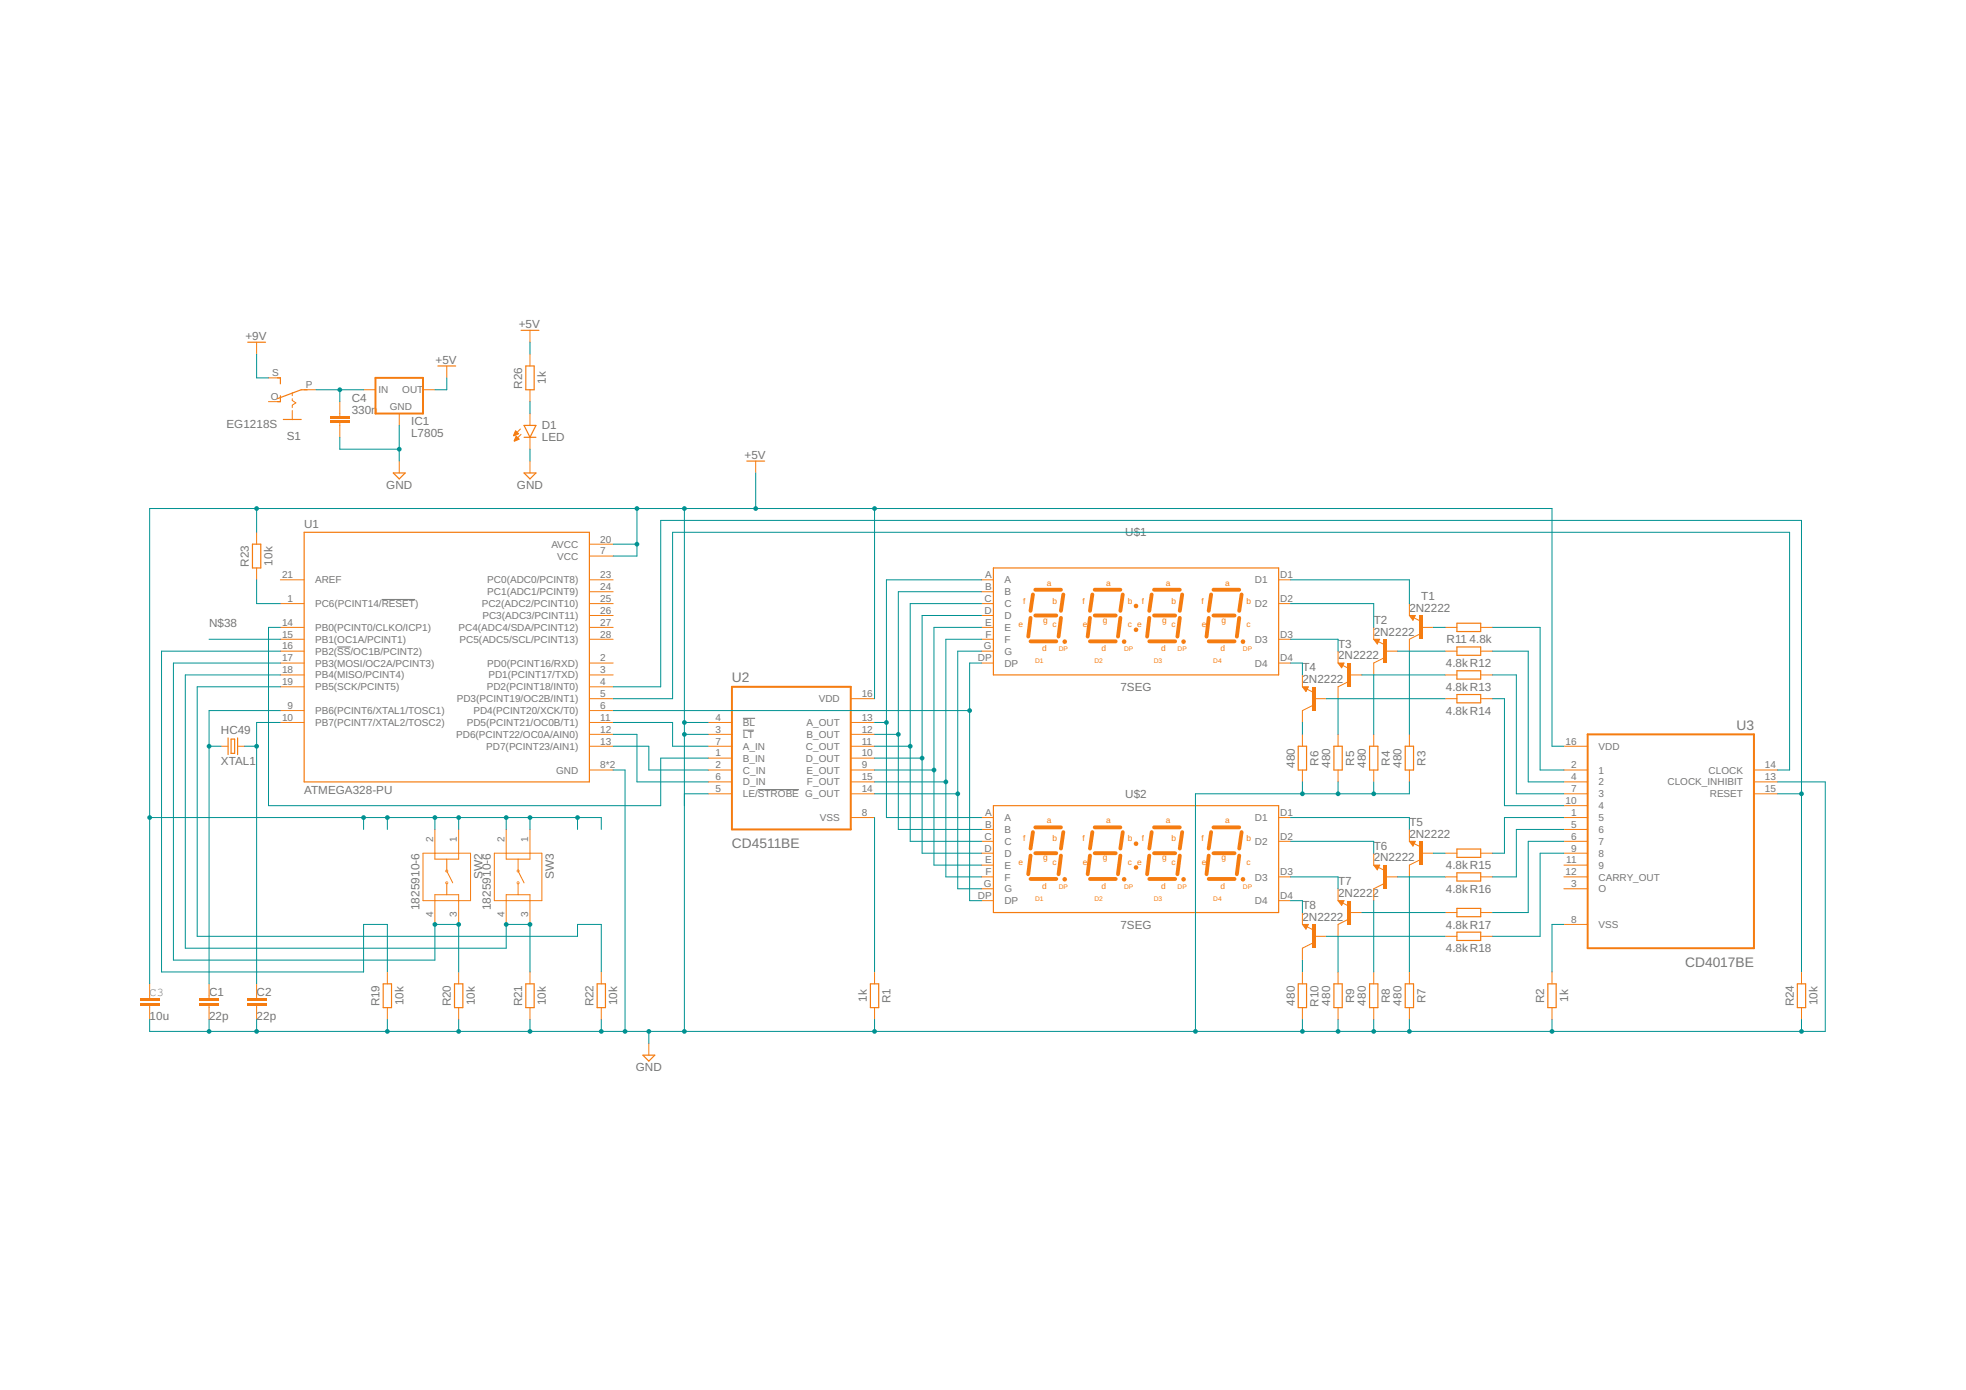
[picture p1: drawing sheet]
<svg xmlns="http://www.w3.org/2000/svg" width="420mm" height="297mm" viewBox="0 0 420 297" stroke-linecap="round" stroke-linejoin="round" font-family="sans-serif">
<path d="M72.1 138.3h2.8M81.6 128.1h7.1M158.8 153.5h2.6M158.8 156h2.3M162 168.7h8.8" fill="none" stroke="#757575" stroke-width=".21"/>
<path d="M159.6 98.5h3.8M65 113.7h61v53.4h-61zM212.3 121.4h61v22.8h-61zM137.4 225.5h2.5l-1.2 1.3z" fill="none" stroke="#f57c10" stroke-width=".25"/>
<g fill="none" stroke="#f57c10" stroke-width=".21">
<path d="M161.5 98.5v2.6M126 118.8h5M126 116.3h5M59.9 123.9h5.1M59.9 139.1h5.1M59.9 136.6h5.1M59.9 134.1h5.1M59.9 129h5.1M126 123.9h5M126 136.6h5M126 134.1h5M126 131.5h5"/>
<path d="M126 129h5M126 126.4h5M59.9 146.8h5.1M59.9 154.4h5.1M59.9 151.8h5.1M59.9 144.2h5.1M59.9 141.7h5.1M126 146.8h5M126 154.4h5M126 151.8h5M126 144.2h5M126 141.7h5"/>
<path d="M126 159.5h5M126 156.9h5M126 149.3h5M151.3 154.4h5.1M151.3 159.5h5.1M151.3 156.9h5.1M181.8 154.4h5.1M181.8 159.5h5.1M181.8 156.9h5.1M181.8 149.3h5.1M126 164.5h5M151.3 164.5h5.1"/>
<path d="M151.3 162h5.1M151.3 167.1h5.1M151.3 169.6h5.1M181.8 164.5h5.1M181.8 162h5.1M181.8 167.1h5.1M181.8 169.6h5.1M181.8 174.7h5.1M138.7 222.9v2.6"/>
</g>
<path d="M156.4 146.8h25.4v30.4h-25.4z" fill="none" stroke="#f57c10" stroke-width=".42"/>
<g fill="none" stroke="#f57c10" stroke-width=".83">
<path d="M220.2 137.1h5.5M220.2 132l-.4 4M220.7 127l-.5 3.5M221.3 126h5.4M221.3 131.5h4.4M226.7 132l-.5 4M227.2 127l-.5 3.5M232.9 137.1h5.5M232.9 132l-.4 4M233.4 127l-.5 3.5M234 126h5.4M234 131.5h4.4"/>
<path d="M239.4 132l-.5 4M239.9 127l-.5 3.5M245.6 137.1h5.5M245.6 132l-.4 4M246.1 127l-.5 3.5M246.6 126h5.5M246.6 131.5h4.5M252.1 132l-.5 4M252.6 127l-.5 3.5M258.3 137.1h5.5M258.3 132l-.4 4M258.8 127l-.5 3.5"/>
<path d="M259.3 126h5.5M259.3 131.5h4.5M264.8 132l-.5 4M265.3 127l-.5 3.5"/>
</g>
<g fill="#f57c10">
<circle cx="227.5" cy="137.1" r=".51"/>
<circle cx="242.8" cy="134.6" r=".51"/>
<circle cx="252.9" cy="137.1" r=".51"/>
<circle cx="265.6" cy="137.1" r=".51"/>
<circle cx="242.8" cy="129.5" r=".51"/>
<circle cx="240.2" cy="137.1" r=".51"/>
</g>
<g fill="#f57c10">
<path d="M227 137.1a.55 .55 0 0 1 1.1 0 .55 .55 0 0 1-1.1 0zM227 137.1a.55 .55 0 0 0 1.1 0 .55 .55 0 0 0-1.1 0z"/>
<path d="M242.3 134.6a.51 .51 0 0 1 1 0 .51 .51 0 0 1-1 0zM242.3 134.6a.51 .51 0 0 0 1 0 .51 .51 0 0 0-1 0z"/>
<path d="M252.4 137.1a.55 .55 0 0 1 1.1 0 .55 .55 0 0 1-1.1 0zM252.4 137.1a.55 .55 0 0 0 1.1 0 .55 .55 0 0 0-1.1 0z"/>
<path d="M265.1 137.1a.55 .55 0 0 1 1.1 0 .55 .55 0 0 1-1.1 0zM265.1 137.1a.55 .55 0 0 0 1.1 0 .55 .55 0 0 0-1.1 0z"/>
<path d="M242.3 129.5a.51 .51 0 0 1 1 0 .51 .51 0 0 1-1 0zM242.3 129.5a.51 .51 0 0 0 1 0 .51 .51 0 0 0-1 0z"/>
<path d="M239.7 137.1a.55 .55 0 0 1 1.1 0 .55 .55 0 0 1-1.1 0zM239.7 137.1a.55 .55 0 0 0 1.1 0 .55 .55 0 0 0-1.1 0z"/>
</g>
<path d="M209.8 129h2.5M209.8 126.4h2.5M209.8 123.9h2.5M209.8 131.5h2.5M209.8 134.1h2.5M209.8 139.1h2.5M209.8 136.6h2.5M273.3 129h2.5M273.3 123.9h2.5M273.3 136.6h2.5M209.8 141.7h2.5M273.3 141.7h2.5" fill="none" stroke="#f57c10" stroke-width=".21"/>
<g fill="none" stroke="#f57c10" stroke-width=".83">
<path d="M220.7 177.8l-.5 3.5M221.3 176.8h5.4M227.2 177.8l-.5 3.5M233.4 177.8l-.5 3.5M234 176.8h5.4M239.9 177.8l-.5 3.5M246.1 177.8l-.5 3.5M246.6 176.8h5.5M252.6 177.8l-.5 3.5M258.8 177.8l-.5 3.5M259.3 176.8h5.5M265.3 177.8l-.5 3.5"/>
<path d="M220.2 187.8h5.5M220.2 182.8l-.4 4M221.3 182.3h4.4M226.7 182.8l-.5 4M232.9 187.8h5.5M232.9 182.8l-.4 4M234 182.3h4.4M239.4 182.8l-.5 4M245.6 187.8h5.5M245.6 182.8l-.4 4M246.6 182.3h4.5M252.1 182.8l-.5 4"/>
<path d="M258.3 187.8h5.5M258.3 182.8l-.4 4M259.3 182.3h4.5M264.8 182.8l-.5 4"/>
</g>
<path d="M212.3 172.2h61v22.8h-61z" fill="none" stroke="#f57c10" stroke-width=".25"/>
<g fill="#f57c10">
<circle cx="227.5" cy="187.9" r=".51"/>
<circle cx="242.8" cy="185.4" r=".5"/>
<circle cx="252.9" cy="187.9" r=".51"/>
<circle cx="265.6" cy="187.9" r=".51"/>
<circle cx="242.8" cy="180.3" r=".51"/>
<circle cx="240.2" cy="187.9" r=".51"/>
</g>
<g fill="#f57c10">
<path d="M227 187.9a.55 .55 0 0 1 1.1 0 .55 .55 0 0 1-1.1 0zM227 187.9a.55 .55 0 0 0 1.1 0 .55 .55 0 0 0-1.1 0z"/>
<path d="M242.3 185.4a.5 .5 0 0 1 1 0 .5 .5 0 0 1-1 0zM242.3 185.4a.5 .5 0 0 0 1 0 .5 .5 0 0 0-1 0z"/>
<path d="M252.4 187.9a.55 .55 0 0 1 1.1 0 .55 .55 0 0 1-1.1 0zM252.4 187.9a.55 .55 0 0 0 1.1 0 .55 .55 0 0 0-1.1 0z"/>
<path d="M265.1 187.9a.55 .55 0 0 1 1.1 0 .55 .55 0 0 1-1.1 0zM265.1 187.9a.55 .55 0 0 0 1.1 0 .55 .55 0 0 0-1.1 0z"/>
<path d="M242.3 180.3a.51 .51 0 0 1 1 0 .51 .51 0 0 1-1 0zM242.3 180.3a.51 .51 0 0 0 1 0 .51 .51 0 0 0-1 0z"/>
<path d="M239.7 187.9a.55 .55 0 0 1 1.1 0 .55 .55 0 0 1-1.1 0zM239.7 187.9a.55 .55 0 0 0 1.1 0 .55 .55 0 0 0-1.1 0z"/>
</g>
<g fill="none" stroke="#f57c10" stroke-width=".21">
<path d="M301.2 131.5h1.3l-.5 1zM302.2 132l1.2 .7M303.2 135.6l-2 1M334.2 159.5h5.1M209.8 179.8h2.5M209.8 177.2h2.5M209.8 174.7h2.5M273.3 179.8h2.5M273.3 174.7h2.5M334.2 179.8h5.1M334.2 177.2h5.1M334.2 174.7h5.1"/>
<path d="M334.2 164.5h5.1M334.2 167.1h5.1M334.2 169.6h5.1M334.2 172.2h5.1M374.8 164.5h5.1M374.8 167.1h5.1M374.8 169.6h5.1M209.8 182.3h2.5M209.8 184.9h2.5M209.8 189.9h2.5M209.8 187.4h2.5M209.8 192.5h2.5"/>
<path d="M273.3 187.4h2.5M273.3 192.5h2.5M334.2 182.3h5.1M334.2 184.9h5.1M334.2 189.9h5.1M334.2 187.4h5.1M334.2 197.5h5.1"/>
</g>
<path d="M339.3 156.9h35.5v45.7h-35.5z" fill="none" stroke="#f57c10" stroke-width=".42"/>
<path d="M302.2 131.7h-.7l.5 .6 .2-.5h-.4l.2 .2" fill="none" stroke="#f57c10" stroke-width=".25"/>
<path d="M303.2 131.5h.8v5.1h-.8z" fill-rule="evenodd" fill="#f57c10"/>
<path d="M303.2 131.5h.8v5.1h-.8zM303.2 131.5v5.1h.8v-5.1z" fill="#f57c10"/>
<g fill="none" stroke="#f57c10" stroke-width=".21">
<path d="M293.6 136.6h1.3l-.6 1zM294.6 137.1l1.2 .6M301.2 129v2.5M301.2 136.6v2.5M303.7 134.1h2.6M308.8 134.1h2.6M308.8 139.1h2.6M316.4 134.1h2.6M316.4 139.1h2.6M295.6 140.7l-2 1M301.2 156.9v2.6M308.8 144.2h2.6"/>
<path d="M308.8 149.3h2.6M316.4 144.2h2.6M316.4 149.3h2.6M301.2 164.5v2.6M308.8 182.3h2.6M308.8 187.4h2.6M308.8 195h2.6M316.4 182.3h2.6M316.4 187.4h2.6M316.4 195h2.6M82.8 207.7v2.5M82.8 215.3v2.6"/>
<path d="M98 207.7v2.5M98 215.3v2.6M113.3 207.7v2.5M113.3 215.3v2.6M128.5 207.7v2.5M128.5 215.3v2.6M186.9 207.7v2.5M186.9 215.3v2.6M308.8 200.1h2.6M316.4 200.1h2.6M331.7 207.7v2.5M331.7 215.3v2.6"/>
</g>
<g fill="none" stroke="#f57c10" stroke-width=".25">
<path d="M294.6 136.7h-.8l.5 .7 .3-.5h-.4l.1 .2M311.4 133.2h5v1.8h-5zM311.4 138.3h5v1.7h-5zM300.3 159.5h1.8v5h-1.8zM311.4 143.3h5v1.8h-5zM311.4 148.4h5v1.8h-5zM311.4 181.4h5v1.8h-5zM311.4 186.5h5v1.8h-5zM311.4 194.1h5v1.8h-5zM311.4 199.2h5v1.8h-5zM81.9 210.2h1.8v5.1h-1.8zM97.1 210.2h1.8v5.1h-1.8z"/>
<path d="M112.4 210.2h1.8v5.1h-1.8zM127.6 210.2h1.8v5.1h-1.8zM186 210.2h1.8v5.1h-1.8zM330.8 210.2h1.8v5.1h-1.8z"/>
</g>
<path d="M295.6 136.6h.8v5.1h-.8z" fill-rule="evenodd" fill="#f57c10"/>
<path d="M295.6 136.6h.8v5.1h-.8zM295.6 136.6v5.1h.8v-5.1z" fill="#f57c10"/>
<path d="M293.6 134.1v2.5M296.1 139.1h2.6M286 141.7h1.2l-.5 1zM287 142.2l1.2 .6M288 145.8l-2 1M293.6 141.7v2.5M293.6 156.9v2.6M293.6 164.5v2.6" fill="none" stroke="#f57c10" stroke-width=".21"/>
<path d="M287 141.8h-.8l.5 .7 .3-.6h-.4l.1 .3M292.7 159.5h1.8v5h-1.8z" fill="none" stroke="#f57c10" stroke-width=".25"/>
<path d="M288 141.7h.8v5.1h-.8z" fill-rule="evenodd" fill="#f57c10"/>
<path d="M288 141.7h.8v5.1h-.8zM288 141.7v5.1h.8v-5.1z" fill="#f57c10"/>
<path d="M286 139.1v2.6M278.3 146.8h1.3l-.5 1zM279.3 147.3l1.3 .6M280.4 150.8l-2.1 1M286 146.8v2.5M286 156.9v2.6M288.5 144.2h2.5M286 164.5v2.6" fill="none" stroke="#f57c10" stroke-width=".21"/>
<path d="M279.4 146.9h-.8l.5 .6 .3-.5h-.4l.1 .3M285.1 159.5h1.8v5h-1.8z" fill="none" stroke="#f57c10" stroke-width=".25"/>
<path d="M280.4 146.8h.7v5h-.7z" fill-rule="evenodd" fill="#f57c10"/>
<path d="M280.4 146.8h.7v5.1l-.7-.1zM280.4 146.8v5h.7v-5z" fill="#f57c10"/>
<path d="M278.3 144.2v2.6M278.3 151.8v2.6M278.3 156.9v2.6M280.9 149.3h2.5M278.3 164.5v2.6M301.2 179.8h1.3l-.5 1zM302.2 180.3l1.2 .6M303.2 183.9l-2 1" fill="none" stroke="#f57c10" stroke-width=".21"/>
<path d="M277.5 159.5h1.7v5h-1.7zM302.2 179.9h-.7l.5 .7 .2-.6h-.4l.2 .3" fill="none" stroke="#f57c10" stroke-width=".25"/>
<path d="M303.2 179.8h.8v5.1h-.8z" fill-rule="evenodd" fill="#f57c10"/>
<path d="M303.2 179.8h.8v5.1h-.8zM303.2 179.8v5.1h.8v-5.1z" fill="#f57c10"/>
<path d="M301.2 177.2v2.6M293.6 184.9h1.3l-.6 1zM294.6 185.4l1.2 .6M295.6 188.9l-2 1M301.2 184.9v2.5M303.7 182.3h2.6M301.2 207.7v2.5M301.2 215.3v2.6" fill="none" stroke="#f57c10" stroke-width=".21"/>
<path d="M294.6 185h-.8l.5 .6 .3-.5h-.4l.1 .3M300.3 210.2h1.8v5.1h-1.8z" fill="none" stroke="#f57c10" stroke-width=".25"/>
<path d="M295.6 184.8h.8v5.1h-.8z" fill-rule="evenodd" fill="#f57c10"/>
<path d="M295.6 184.8h.8v5.1h-.8zM295.6 184.8v5.1h.8v-5.1z" fill="#f57c10"/>
<path d="M286 192.5h1.2l-.5 1zM287 193l1.2 .6M288 196.5l-2 1M293.6 182.3v2.6M293.6 189.9v2.6M296.1 187.4h2.6M293.6 207.7v2.5M293.6 215.3v2.6" fill="none" stroke="#f57c10" stroke-width=".21"/>
<path d="M287 192.6h-.8l.5 .6 .3-.5h-.4l.1 .3M292.7 210.2h1.8v5.1h-1.8z" fill="none" stroke="#f57c10" stroke-width=".25"/>
<path d="M288 192.5h.8v5h-.8z" fill-rule="evenodd" fill="#f57c10"/>
<path d="M288 192.5h.8v5h-.8zM288 192.5v5h.8v-5z" fill="#f57c10"/>
<path d="M278.3 197.5h1.3l-.5 1.1zM279.3 198.1l1.3 .6M286 189.9v2.6M286 197.5v2.6M288.5 195h2.5M280.4 201.6l-2.1 1M286 207.7v2.5M286 215.3v2.6" fill="none" stroke="#f57c10" stroke-width=".21"/>
<path d="M279.4 197.7h-.8l.5 .6 .3-.5h-.4l.1 .3M285.1 210.2h1.8v5.1h-1.8z" fill="none" stroke="#f57c10" stroke-width=".25"/>
<path d="M280.4 197.5h.7v5.1h-.7z" fill-rule="evenodd" fill="#f57c10"/>
<path d="M280.4 197.5h.7v5.1h-.7zM280.4 197.5v5.1h.7v-5.1z" fill="#f57c10"/>
<path d="M54.8 113.7v2.6M54.8 121.4v2.5M47.2 159.5h1.5M50.8 159.5h1.5M278.3 195v2.5M278.3 202.6v2.6M278.3 207.7v2.5M278.3 215.3v2.6M280.9 200.1h2.5" fill="none" stroke="#f57c10" stroke-width=".21"/>
<path d="M54 116.3h1.7v5.1h-1.7zM48.7 157.7v3.5M49.4 157.9h.7v3.1h-.7zM50.8 157.7v3.5M277.5 210.2h1.7v5.1h-1.7z" fill="none" stroke="#f57c10" stroke-width=".25"/>
<g fill="#f57c10">
<path d="M42.7 214.3h4v.5h-4z" fill-rule="evenodd"/>
<path d="M42.7 213.3h4v.5h-4z" fill-rule="evenodd"/>
</g>
<g fill="#f57c10">
<path d="M42.7 214.3h4v.5h-4zM42.7 214.3v.5h4v-.5z"/>
<path d="M42.7 213.3h4v.5h-4zM42.7 213.3v.5h4v-.5z"/>
</g>
<path d="M44.7 210.2v3.1M44.7 214.8v3.1" fill="none" stroke="#f57c10" stroke-width=".21"/>
<g fill="#f57c10">
<path d="M52.8 214.3h4.1v.5h-4.1z" fill-rule="evenodd"/>
<path d="M52.8 213.3h4.1v.5h-4.1z" fill-rule="evenodd"/>
</g>
<g fill="#f57c10">
<path d="M52.8 214.3h4.1v.5h-4.1zM52.8 214.3v.5h4.1v-.5z"/>
<path d="M52.8 213.3h4.1v.5h-4.1zM52.8 213.3v.5h4.1v-.5z"/>
</g>
<path d="M77.7 83.3h2.5M85.3 88.4v2.5M90.4 83.3h2.5M54.8 210.2v3.1M54.8 214.8v3.1" fill="none" stroke="#f57c10" stroke-width=".21"/>
<path d="M80.2 80.8h10.2v7.6h-10.2z" fill="none" stroke="#f57c10" stroke-width=".42"/>
<g fill="#f57c10">
<path d="M30 214.3h4v.5h-4z" fill-rule="evenodd"/>
<path d="M30 213.3h4v.5h-4z" fill-rule="evenodd"/>
</g>
<g fill="#f57c10">
<path d="M30 214.3h4v.5h-4zM30 214.3v.5h4v-.5z"/>
<path d="M30 213.3h4v.5h-4zM30 213.3v.5h4v-.5z"/>
</g>
<path d="M32 210.2v3.1M32 214.8v3.1" fill="none" stroke="#f57c10" stroke-width=".21"/>
<g fill="#f57c10">
<path d="M70.6 89.9h4.1v.5h-4.1z" fill-rule="evenodd"/>
<path d="M70.6 88.9h4.1v.5h-4.1z" fill-rule="evenodd"/>
</g>
<g fill="#f57c10">
<path d="M70.6 89.9h4.1v.5h-4.1zM70.6 89.9v.5h4.1v-.5z"/>
<path d="M70.6 88.9h4.1v.5h-4.1zM70.6 88.9v.5h4.1v-.5z"/>
</g>
<path d="M54.8 73.1v2.6M72.6 85.8v3.1M72.6 90.4v3.1M85.3 98.5v2.6M90.4 182.3h10.2M95.5 186.1l1.3 2.6M98 192.5h2.6M385 207.7v2.5M385 215.3v2.6" fill="none" stroke="#f57c10" stroke-width=".21"/>
<path d="M52.9 73.1h3.8M84.1 101.1h2.5l-1.3 1.2zM384.1 210.2h1.8v5.1h-1.8z" fill="none" stroke="#f57c10" stroke-width=".25"/>
<g fill="#f57c10">
<path d="M95.2 186a.32 .32 0 0 1 .5-.1 .32 .32 0 0 1-.1 .5 .32 .32 0 0 1-.4-.3h.1a.19 .19 0 0 1 .2-.2 .19 .19 0 0 1 .2 .3 .19 .19 0 0 1-.3 .1l-.2-.2z" fill-rule="evenodd"/>
<path d="M95.3 188.4a.32 .32 0 0 1 .5 .1 .32 .32 0 0 1-.2 .5 .32 .32 0 0 1-.4-.3h.1a.19 .19 0 0 1 .2-.2 .19 .19 0 0 1 .2 .2 .19 .19 0 0 1-.3 .1l-.2-.1z" fill-rule="evenodd"/>
</g>
<g fill="#f57c10">
<path d="M95.2 186l.4-.1 .2 .4-.5 .1-.1-.3 .2-.1h.3l-.2 .3-.3-.2zM95.2 186v.1l.3 .2 .2-.3h-.3l-.2 .1 .1 .3 .5-.1-.2-.4z"/>
<path d="M95.3 188.4l.5 .1-.2 .4-.4-.1v-.1l.3-.2 .2 .3h-.3l-.2-.1zM95.3 188.4l-.1 .3 .2 .1h.3l-.2-.3-.3 .2v.1l.4 .1 .2-.4z"/>
</g>
<path d="M92.9 177.2v6.4h5.1v-6.4M90.4 182.3v10.2h7.6M92.9 197.5v-6.3h5.1v6.3M95.5 183.6v2.5M95.5 188.7v2.5M100.6 182.3v10.2M105.6 182.3h10.2M110.7 186.1l1.3 2.6M113.3 192.5h2.5" fill="none" stroke="#f57c10" stroke-width=".21"/>
<g fill="#f57c10">
<path d="M110.4 186a.32 .32 0 0 1 .6-.1 .32 .32 0 0 1-.2 .5 .32 .32 0 0 1-.4-.3l.2-.1a.19 .19 0 0 1 .2 0 .19 .19 0 0 1 .1 .2 .19 .19 0 0 1-.3 .1l-.2-.2z" fill-rule="evenodd"/>
<path d="M110.6 188.4a.32 .32 0 0 1 .4 .1 .32 .32 0 0 1-.2 .5 .32 .32 0 0 1-.4-.3l.3-.2a.19 .19 0 0 1 .2 .3 .19 .19 0 0 1-.3 0l-.2-.1z" fill-rule="evenodd"/>
</g>
<g fill="#f57c10">
<path d="M110.4 186l.5-.1 .1 .4-.4 .1-.2-.3 .2-.1 .3 .1-.2 .2-.3-.2zM110.4 186v.1l.3 .2 .2-.2-.3-.1-.2 .1 .2 .3 .4-.1-.1-.4z"/>
<path d="M110.6 188.4l.4 .1-.1 .4-.5-.1v-.1l.3-.2 .2 .2-.3 .1-.2-.1zM110.6 188.4l-.2 .3 .2 .1 .3-.1-.2-.2-.3 .2v.1l.5 .1 .1-.4z"/>
</g>
<g fill="none" stroke="#f57c10" stroke-width=".21">
<path d="M95.5 78.2v2.6M113.3 70.6v2.5M113.3 75.7v2.5M57.4 80.8h2.5M57.4 85.8h2.5M62.5 83.9v.7M62.5 85.2v.4l.7 .5-.7 .5v.5M62.5 87.7v1.9M65 83.3h2.5M111.2 91.7l-1.4 1.4M111.4 92.8l-1.4 1.4M113.3 83.3v2.5"/>
<path d="M113.3 88.4v2.5M113.3 93.5v2.5M113.3 98.5v2.6M108.2 177.2v6.4h5.1v-6.4M105.6 182.3v10.2h7.7M108.2 197.5v-6.3h5.1v6.3M110.7 183.6v2.5M110.7 188.7v2.5M115.8 182.3v10.2"/>
</g>
<path d="M93.6 78.2h3.8M111.4 70.6h3.8M112.4 78.2h1.8v5.1h-1.8zM59.3 80.8h.6v1.2M59.9 84.6v1.2h-.6M60.6 89.6h3.8M65.6 83.3h-1.2l-5.1 1.9M112 90.9h2.5l-1.2 2.6zM112 93.5h2.5M112 101.1h2.5l-1.2 1.2z" fill="none" stroke="#f57c10" stroke-width=".25"/>
<g fill="#f57c10" stroke="#f57c10" stroke-width=".21">
<path d="M110.2 92l.6 .7-1 .5z" fill-rule="evenodd"/>
<path d="M110.3 93.2l.7 .6-1.1 .5z" fill-rule="evenodd"/>
</g>
<g fill="none" stroke="#009292" stroke-width=".21">
<path d="M131 164.5h2.6v55.9M151.3 169.6h-5v50.8M278.3 167.1v2.5M286 167.1v2.5M293.6 167.1v2.5M301.2 167.1v2.5h-45.7v50.8M379.9 167.1h10.2v53.3h-358.1v-2.5M44.7 217.9v2.5M54.8 217.9v2.5M82.8 217.9v2.5M98 217.9v2.5M113.3 217.9v2.5"/>
<path d="M128.5 217.9v2.5M186.9 217.9v2.5M278.3 217.9v2.5M286 217.9v2.5M293.6 217.9v2.5M301.2 217.9v2.5M331.7 217.9v2.5M385 217.9v2.5M138.7 220.4v2.5"/>
</g>
<g fill="#009292">
<circle cx="133.6" cy="220.4" r=".51"/>
<circle cx="146.3" cy="220.4" r=".51"/>
<circle cx="186.9" cy="220.4" r=".51"/>
<circle cx="255.5" cy="220.4" r=".51"/>
<circle cx="278.3" cy="220.4" r=".51"/>
<circle cx="286" cy="220.4" r=".51"/>
<circle cx="293.6" cy="220.4" r=".51"/>
<circle cx="301.2" cy="220.4" r=".51"/>
<circle cx="331.7" cy="220.4" r=".51"/>
<circle cx="113.3" cy="220.4" r=".51"/>
<circle cx="128.5" cy="220.4" r=".51"/>
<circle cx="138.7" cy="220.4" r=".51"/>
<circle cx="278.3" cy="169.6" r=".51"/>
<circle cx="293.6" cy="169.6" r=".51"/>
<circle cx="286" cy="169.6" r=".51"/>
<circle cx="385" cy="220.4" r=".51"/>
<circle cx="98" cy="220.4" r=".51"/>
<circle cx="82.8" cy="220.4" r=".51"/>
<circle cx="54.8" cy="220.4" r=".51"/>
<circle cx="44.7" cy="220.4" r=".51"/>
</g>
<g fill="#009292">
<path d="M133.1 220.4a.51 .51 0 0 1 1 0 .51 .51 0 0 1-1 0zM133.1 220.4a.51 .51 0 0 0 1 0 .51 .51 0 0 0-1 0z"/>
<path d="M145.8 220.4a.51 .51 0 0 1 1 0 .51 .51 0 0 1-1 0zM145.8 220.4a.51 .51 0 0 0 1 0 .51 .51 0 0 0-1 0z"/>
<path d="M186.4 220.4a.51 .51 0 0 1 1 0 .51 .51 0 0 1-1 0zM186.4 220.4a.51 .51 0 0 0 1 0 .51 .51 0 0 0-1 0z"/>
<path d="M255 220.4a.51 .51 0 0 1 1 0 .51 .51 0 0 1-1 0zM255 220.4a.51 .51 0 0 0 1 0 .51 .51 0 0 0-1 0z"/>
<path d="M277.8 220.4a.55 .55 0 0 1 1.1 0 .55 .55 0 0 1-1.1 0zM277.8 220.4a.51 .51 0 0 0 1 0 .51 .51 0 0 0-1 0z"/>
<path d="M285.5 220.4a.51 .51 0 0 1 1 0 .51 .51 0 0 1-1 0zM285.5 220.4a.51 .51 0 0 0 1 0 .51 .51 0 0 0-1 0z"/>
<path d="M293.1 220.4a.51 .51 0 0 1 1 0 .51 .51 0 0 1-1 0zM293.1 220.4a.51 .51 0 0 0 1 0 .51 .51 0 0 0-1 0z"/>
<path d="M300.7 220.4a.51 .51 0 0 1 1 0 .51 .51 0 0 1-1 0zM300.7 220.4a.51 .51 0 0 0 1 0 .51 .51 0 0 0-1 0z"/>
<path d="M331.2 220.4a.51 .51 0 0 1 1 0 .51 .51 0 0 1-1 0zM331.2 220.4a.51 .51 0 0 0 1 0 .51 .51 0 0 0-1 0z"/>
<path d="M112.8 220.4a.51 .51 0 0 1 1 0 .51 .51 0 0 1-1 0zM112.8 220.4a.51 .51 0 0 0 1 0 .51 .51 0 0 0-1 0z"/>
<path d="M128 220.4a.51 .51 0 0 1 1 0 .51 .51 0 0 1-1 0zM128 220.4a.51 .51 0 0 0 1 0 .51 .51 0 0 0-1 0z"/>
<path d="M138.2 220.4a.51 .51 0 0 1 1 0 .51 .51 0 0 1-1 0zM138.2 220.4a.51 .51 0 0 0 1 0 .51 .51 0 0 0-1 0z"/>
<path d="M277.8 169.6a.55 .55 0 0 1 1.1 0 .55 .55 0 0 1-1.1 0zM277.8 169.6a.51 .51 0 0 0 1 0 .51 .51 0 0 0-1 0z"/>
<path d="M293.1 169.6a.51 .51 0 0 1 1 0 .51 .51 0 0 1-1 0zM293.1 169.6a.51 .51 0 0 0 1 0 .51 .51 0 0 0-1 0z"/>
<path d="M285.5 169.6a.51 .51 0 0 1 1 0 .51 .51 0 0 1-1 0zM285.5 169.6a.51 .51 0 0 0 1 0 .51 .51 0 0 0-1 0z"/>
<path d="M384.5 220.4a.51 .51 0 0 1 1 0 .51 .51 0 0 1-1 0zM384.5 220.4a.51 .51 0 0 0 1 0 .51 .51 0 0 0-1 0z"/>
<path d="M97.5 220.4a.51 .51 0 0 1 1 0 .51 .51 0 0 1-1 0zM97.5 220.4a.51 .51 0 0 0 1 0 .51 .51 0 0 0-1 0z"/>
<path d="M82.3 220.4a.51 .51 0 0 1 1 0 .51 .51 0 0 1-1 0zM82.3 220.4a.51 .51 0 0 0 1 0 .51 .51 0 0 0-1 0z"/>
<path d="M54.3 220.4a.55 .55 0 0 1 1.1 0 .55 .55 0 0 1-1.1 0zM54.3 220.4a.51 .51 0 0 0 1 0 .51 .51 0 0 0-1 0z"/>
<path d="M44.2 220.4a.51 .51 0 0 1 1 0 .51 .51 0 0 1-1 0zM44.2 220.4a.51 .51 0 0 0 1 0 .51 .51 0 0 0-1 0z"/>
</g>
<path d="M72.6 93.5v2.5h12.7M85.3 90.9v7.6" fill="none" stroke="#009292" stroke-width=".21"/>
<circle cx="85.3" cy="96" r=".51" fill="#009292"/>
<path d="M84.8 96a.51 .51 0 0 1 1 0 .51 .51 0 0 1-1 0zM84.8 96a.51 .51 0 0 0 1 0 .51 .51 0 0 0-1 0z" fill="#009292"/>
<g fill="none" stroke="#009292" stroke-width=".21">
<path d="M113.3 96v2.5M54.8 108.7v5M131 116.3h5.1M136.1 108.7v10.1h-5.1M146.3 108.7v63.5M161.5 101.1v7.6M186.9 108.7v40.6M146.3 156.9h5M146.3 154.4h5M334.2 159.5h-2.5v-50.8h-299.7v101.5M32 174.7h96.5v2.5M77.7 174.7v2.5"/>
<path d="M82.8 174.7v2.5M92.9 174.7v2.5M98 174.7v2.5M108.2 174.7v2.5M113.3 174.7v2.5M123.4 174.7v2.5"/>
</g>
<g fill="#009292">
<circle cx="146.3" cy="108.7" r=".51"/>
<circle cx="146.3" cy="154.4" r=".51"/>
<circle cx="146.3" cy="156.9" r=".51"/>
<circle cx="161.5" cy="108.7" r=".51"/>
<circle cx="186.9" cy="108.7" r=".51"/>
<circle cx="32" cy="174.7" r=".51"/>
<circle cx="54.8" cy="108.7" r=".51"/>
<circle cx="136.1" cy="108.7" r=".51"/>
<circle cx="136.1" cy="116.3" r=".51"/>
<circle cx="77.7" cy="174.7" r=".51"/>
<circle cx="82.8" cy="174.7" r=".51"/>
<circle cx="92.9" cy="174.7" r=".51"/>
<circle cx="98" cy="174.7" r=".51"/>
<circle cx="108.2" cy="174.7" r=".51"/>
<circle cx="113.3" cy="174.7" r=".51"/>
<circle cx="123.4" cy="174.7" r=".51"/>
</g>
<g fill="#009292">
<path d="M145.8 108.7a.51 .51 0 0 1 1 0 .51 .51 0 0 1-1 0zM145.8 108.7a.51 .51 0 0 0 1 0 .51 .51 0 0 0-1 0z"/>
<path d="M145.8 154.4a.51 .51 0 0 1 1 0 .51 .51 0 0 1-1 0zM145.8 154.4a.51 .51 0 0 0 1 0 .51 .51 0 0 0-1 0z"/>
<path d="M145.8 156.9a.51 .51 0 0 1 1 0 .51 .51 0 0 1-1 0zM145.8 156.9a.51 .51 0 0 0 1 0 .51 .51 0 0 0-1 0z"/>
<path d="M161 108.7a.51 .51 0 0 1 1 0 .51 .51 0 0 1-1 0zM161 108.7a.51 .51 0 0 0 1 0 .51 .51 0 0 0-1 0z"/>
<path d="M186.4 108.7a.51 .51 0 0 1 1 0 .51 .51 0 0 1-1 0zM186.4 108.7a.51 .51 0 0 0 1 0 .51 .51 0 0 0-1 0z"/>
<path d="M31.5 174.7a.51 .51 0 0 1 1 0 .51 .51 0 0 1-1 0zM31.5 174.7a.51 .51 0 0 0 1 0 .51 .51 0 0 0-1 0z"/>
<path d="M54.3 108.7a.55 .55 0 0 1 1.1 0 .55 .55 0 0 1-1.1 0zM54.3 108.7a.51 .51 0 0 0 1 0 .51 .51 0 0 0-1 0z"/>
<path d="M135.6 108.7a.51 .51 0 0 1 1 0 .51 .51 0 0 1-1 0zM135.6 108.7a.51 .51 0 0 0 1 0 .51 .51 0 0 0-1 0z"/>
<path d="M135.6 116.3a.51 .51 0 0 1 1 0 .51 .51 0 0 1-1 0zM135.6 116.3a.51 .51 0 0 0 1 0 .51 .51 0 0 0-1 0z"/>
<path d="M77.2 174.7a.51 .51 0 0 1 1 0 .51 .51 0 0 1-1 0zM77.2 174.7a.51 .51 0 0 0 1 0 .51 .51 0 0 0-1 0z"/>
<path d="M82.3 174.7a.51 .51 0 0 1 1 0 .51 .51 0 0 1-1 0zM82.3 174.7a.51 .51 0 0 0 1 0 .51 .51 0 0 0-1 0z"/>
<path d="M92.4 174.7a.55 .55 0 0 1 1.1 0 .55 .55 0 0 1-1.1 0zM92.4 174.7a.51 .51 0 0 0 1 0 .51 .51 0 0 0-1 0z"/>
<path d="M97.5 174.7a.51 .51 0 0 1 1 0 .51 .51 0 0 1-1 0zM97.5 174.7a.51 .51 0 0 0 1 0 .51 .51 0 0 0-1 0z"/>
<path d="M107.7 174.7a.51 .51 0 0 1 1 0 .51 .51 0 0 1-1 0zM107.7 174.7a.51 .51 0 0 0 1 0 .51 .51 0 0 0-1 0z"/>
<path d="M112.8 174.7a.51 .51 0 0 1 1 0 .51 .51 0 0 1-1 0zM112.8 174.7a.51 .51 0 0 0 1 0 .51 .51 0 0 0-1 0z"/>
<path d="M122.9 174.7a.51 .51 0 0 1 1 0 .51 .51 0 0 1-1 0zM122.9 174.7a.51 .51 0 0 0 1 0 .51 .51 0 0 0-1 0z"/>
</g>
<path d="M113.3 73.1v2.6M95.5 80.8v2.5h-2.6M209.8 123.9h-20.4v50.8h20.4M186.9 154.4h2.5M186.9 174.7v33" fill="none" stroke="#009292" stroke-width=".21"/>
<circle cx="189.4" cy="154.4" r=".51" fill="#009292"/>
<path d="M188.9 154.4a.55 .55 0 0 1 1.1 0 .55 .55 0 0 1-1.1 0zM188.9 154.4a.51 .51 0 0 0 1 0 .51 .51 0 0 0-1 0z" fill="#009292"/>
<path d="M209.8 126.4h-17.8v50.8h17.8M186.9 156.9h5.1" fill="none" stroke="#009292" stroke-width=".21"/>
<circle cx="192" cy="156.9" r=".51" fill="#009292"/>
<path d="M191.5 156.9a.51 .51 0 0 1 1 0 .51 .51 0 0 1-1 0zM191.5 156.9a.51 .51 0 0 0 1 0 .51 .51 0 0 0-1 0z" fill="#009292"/>
<path d="M209.8 129h-15.3v50.8h15.3M186.9 159.5h7.6" fill="none" stroke="#009292" stroke-width=".21"/>
<circle cx="194.5" cy="159.5" r=".51" fill="#009292"/>
<path d="M194 159.5a.51 .51 0 0 1 1 0 .51 .51 0 0 1-1 0zM194 159.5a.51 .51 0 0 0 1 0 .51 .51 0 0 0-1 0z" fill="#009292"/>
<path d="M209.8 131.5h-12.7v50.8h12.7M186.9 162h10.2" fill="none" stroke="#009292" stroke-width=".21"/>
<circle cx="197.1" cy="162" r=".51" fill="#009292"/>
<path d="M196.6 162a.51 .51 0 0 1 1 0 .51 .51 0 0 1-1 0zM196.6 162a.51 .51 0 0 0 1 0 .51 .51 0 0 0-1 0z" fill="#009292"/>
<path d="M209.8 134.1h-10.2v50.8h10.2M186.9 164.5h12.7" fill="none" stroke="#009292" stroke-width=".21"/>
<circle cx="199.6" cy="164.5" r=".51" fill="#009292"/>
<path d="M199.1 164.5a.51 .51 0 0 1 1 0 .51 .51 0 0 1-1 0zM199.1 164.5a.51 .51 0 0 0 1 0 .51 .51 0 0 0-1 0z" fill="#009292"/>
<path d="M209.8 136.6h-7.7v50.8h7.7M186.9 167.1h15.2" fill="none" stroke="#009292" stroke-width=".21"/>
<circle cx="202.1" cy="167.1" r=".51" fill="#009292"/>
<path d="M201.6 167.1a.55 .55 0 0 1 1.1 0 .55 .55 0 0 1-1.1 0zM201.6 167.1a.51 .51 0 0 0 1 0 .51 .51 0 0 0-1 0z" fill="#009292"/>
<path d="M209.8 139.1h-5.1v50.8h5.1M186.9 169.6h17.8" fill="none" stroke="#009292" stroke-width=".21"/>
<circle cx="204.7" cy="169.6" r=".51" fill="#009292"/>
<path d="M204.2 169.6a.51 .51 0 0 1 1 0 .51 .51 0 0 1-1 0zM204.2 169.6a.51 .51 0 0 0 1 0 .51 .51 0 0 0-1 0z" fill="#009292"/>
<path d="M59.9 139.1h-25.4v68.6h43.2v-10.2h5.1v10.2M59.9 141.7h-22.8v63.5h55.8v-7.7h5.1M334.2 197.5h-2.5v10.2" fill="none" stroke="#009292" stroke-width=".21"/>
<circle cx="92.9" cy="197.5" r=".51" fill="#009292"/>
<path d="M92.4 197.5a.55 .55 0 0 1 1.1 0 .55 .55 0 0 1-1.1 0zM92.4 197.5a.51 .51 0 0 0 1 0 .51 .51 0 0 0-1 0z" fill="#009292"/>
<path d="M98 197.5v10.2" fill="none" stroke="#009292" stroke-width=".21"/>
<circle cx="98" cy="197.5" r=".51" fill="#009292"/>
<path d="M97.5 197.5a.51 .51 0 0 1 1 0 .51 .51 0 0 1-1 0zM97.5 197.5a.51 .51 0 0 0 1 0 .51 .51 0 0 0-1 0z" fill="#009292"/>
<path d="M59.9 144.2h-20.3v58.4h68.6v-5.1h5.1" fill="none" stroke="#009292" stroke-width=".21"/>
<circle cx="108.2" cy="197.5" r=".51" fill="#009292"/>
<path d="M107.7 197.5a.51 .51 0 0 1 1 0 .51 .51 0 0 1-1 0zM107.7 197.5a.51 .51 0 0 0 1 0 .51 .51 0 0 0-1 0z" fill="#009292"/>
<path d="M113.3 197.5v10.2" fill="none" stroke="#009292" stroke-width=".21"/>
<circle cx="113.3" cy="197.5" r=".51" fill="#009292"/>
<path d="M112.8 197.5a.51 .51 0 0 1 1 0 .51 .51 0 0 1-1 0zM112.8 197.5a.51 .51 0 0 0 1 0 .51 .51 0 0 0-1 0z" fill="#009292"/>
<path d="M59.9 146.8h-17.8v53.3h81.3v-2.6h5.1v10.2M131 151.8h76.2M209.8 141.7h-2.6v50.8h2.6" fill="none" stroke="#009292" stroke-width=".21"/>
<circle cx="207.2" cy="151.8" r=".51" fill="#009292"/>
<path d="M206.7 151.8a.51 .51 0 0 1 1 0 .51 .51 0 0 1-1 0zM206.7 151.8a.51 .51 0 0 0 1 0 .51 .51 0 0 0-1 0z" fill="#009292"/>
<g fill="none" stroke="#009292" stroke-width=".21">
<path d="M54.8 123.9v5.1h5.1M275.8 123.9h25.4v5.1M275.8 129h17.8v5.1M275.8 136.6h10.2v2.5M298.7 139.1h10.1M301.2 139.1v17.8M306.3 134.1h2.5M319 134.1h10.1v30.4h5.1M319 139.1h7.6v28h7.6M44.7 159.5h2.5M59.9 151.8h-15.2v58.4M275.8 141.7h2.5v2.5"/>
<path d="M278.3 154.4v2.5M283.4 149.3h25.4M286 149.3v7.6M291 144.2h17.8M293.6 144.2v12.7M319 149.3h2.5v22.9h12.7M319 144.2h5.1v25.4h10.1M275.8 174.7h25.4v2.5M275.8 179.8h17.8v2.5M334.2 174.7h-12.7v7.6h-2.5M334.2 179.8h-7.6v15.2h-7.6M334.2 177.2h-10.1v10.2h-5.1"/>
<path d="M275.8 187.4h10.2v2.5M275.8 192.5h2.5v2.5M291 195h17.8M293.6 192.5v15.2M298.7 187.4h10.1M301.2 187.4v20.3M306.3 182.3h2.5M334.2 182.3h-5.1v17.8h-10.1M278.3 205.2v2.5M283.4 200.1h25.4M286 200.1v7.6"/>
</g>
<circle cx="44.7" cy="159.5" r=".51" fill="#009292"/>
<path d="M44.2 159.5a.51 .51 0 0 1 1 0 .51 .51 0 0 1-1 0zM44.2 159.5a.51 .51 0 0 0 1 0 .51 .51 0 0 0-1 0z" fill="#009292"/>
<path d="M52.3 159.5h2.5M59.9 154.4h-5.1v55.8" fill="none" stroke="#009292" stroke-width=".21"/>
<circle cx="54.8" cy="159.5" r=".51" fill="#009292"/>
<path d="M54.3 159.5a.55 .55 0 0 1 1.1 0 .55 .55 0 0 1-1.1 0zM54.3 159.5a.51 .51 0 0 0 1 0 .51 .51 0 0 0-1 0z" fill="#009292"/>
<path d="M131 146.8h10.2v-35.6h243.8v96.5M379.9 169.6h5.1" fill="none" stroke="#009292" stroke-width=".21"/>
<circle cx="385" cy="169.6" r=".51" fill="#009292"/>
<path d="M384.5 169.6a.51 .51 0 0 1 1 0 .51 .51 0 0 1-1 0zM384.5 169.6a.51 .51 0 0 0 1 0 .51 .51 0 0 0-1 0z" fill="#009292"/>
<path d="M67.5 83.3h10.2M72.6 83.3v2.5M113.3 85.8v2.6M59.9 134.1h-2.5v38.1h83.8v-10.2h10.1M131 159.5h7.7v5h12.6M131 149.3h12.7v-35.6h238.8v50.8h-2.6M131 154.4h12.7v5.1h7.6M131 156.9h5.1v10.2h15.2" fill="none" stroke="#009292" stroke-width=".21"/>
<circle cx="72.6" cy="83.3" r=".51" fill="#009292"/>
<path d="M72.1 83.3a.51 .51 0 0 1 1 0 .51 .51 0 0 1-1 0zM72.1 83.3a.51 .51 0 0 0 1 0 .51 .51 0 0 0-1 0z" fill="#009292"/>
<path d="M54.8 75.7v5.1h2.6M44.7 136.6h15.2" fill="none" stroke="#009292" stroke-width=".21"/>
<g font-size="2.9" fill="#757575">
<text x="156.4" y="145.8">U2</text>
<text x="371.1" y="155.9">U3</text>
<text x="156.4" y="181.2">CD4511BE</text>
<text x="360.2" y="206.6">CD4017BE</text>
</g>
<g font-size="2.5" fill="#757575">
<text x="110.9" y="70.1">+5V</text>
<text x="52.4" y="72.6">+9V</text>
<text x="93.1" y="77.7">+5V</text>
<text x="111.6" y="83" transform="rotate(-90 111.6 83)">R26</text>
<text x="116.7" y="82.1" transform="rotate(-90 116.7 82.1)">1k</text>
<text x="75.2" y="88.4">330n</text>
<text x="75.2" y="85.8">C4</text>
<text x="48.4" y="91.4">EG1218S</text>
<text x="61.3" y="94">S1</text>
<text x="87.9" y="90.9">IC1</text>
<text x="87.9" y="93.5">L7805</text>
<text x="115.8" y="94.2">LED</text>
<text x="115.8" y="91.7">D1</text>
<text x="159.1" y="98">+5V</text>
<text x="82.5" y="104.5">GND</text>
<text x="110.5" y="104.5">GND</text>
<text x="65" y="112.9">U1</text>
<text x="240.5" y="114.6">U$1</text>
<text x="53.2" y="121.1" transform="rotate(-90 53.2 121.1)">R23</text>
<text x="58.3" y="120.8" transform="rotate(-90 58.3 120.8)">10k</text>
<text x="301.2" y="130.8">2N2222</text>
<text x="303.7" y="128.2">T1</text>
<text x="44.7" y="134.1">N$38</text>
<text x="293.6" y="135.9">2N2222</text>
<text x="293.6" y="133.3">T2</text>
<text x="309.2" y="137.5">R11</text>
<text x="314.1" y="137.5">4.8k</text>
<text x="278.3" y="143.5">T4</text>
<text x="286" y="140.9">2N2222</text>
<text x="286" y="138.4">T3</text>
<text x="309" y="142.6">4.8kR12</text>
<text x="239.4" y="147.7">7SEG</text>
<text x="278.3" y="146">2N2222</text>
<text x="309" y="147.7">4.8kR13</text>
<text x="309" y="152.7">4.8kR14</text>
<text x="47.2" y="156.9">HC49</text>
<text x="47.2" y="163.5">XTAL1</text>
<text x="276.7" y="164.1" transform="rotate(-90 276.7 164.1)">480</text>
<text x="281.8" y="163.6" transform="rotate(-90 281.8 163.6)">R6</text>
<text x="284.3" y="164.1" transform="rotate(-90 284.3 164.1)">480</text>
<text x="289.4" y="163.6" transform="rotate(-90 289.4 163.6)">R5</text>
<text x="291.9" y="164.1" transform="rotate(-90 291.9 164.1)">480</text>
<text x="297" y="163.6" transform="rotate(-90 297 163.6)">R4</text>
<text x="299.5" y="164.1" transform="rotate(-90 299.5 164.1)">480</text>
<text x="304.6" y="163.6" transform="rotate(-90 304.6 163.6)">R3</text>
<text x="65" y="169.6">ATMEGA328-PU</text>
<text x="240.5" y="170.5">U$2</text>
<text x="301.2" y="179">2N2222</text>
<text x="301.2" y="176.5">T5</text>
<text x="293.6" y="184.1">2N2222</text>
<text x="293.6" y="181.6">T6</text>
<text x="309" y="185.7">4.8kR15</text>
<text x="103.1" y="187.9" transform="rotate(-90 103.1 187.9)">SW2</text>
<text x="118.4" y="187.9" transform="rotate(-90 118.4 187.9)">SW3</text>
<text x="286" y="191.7">2N2222</text>
<text x="286" y="189.2">T7</text>
<text x="309" y="190.8">4.8kR16</text>
<text x="89.6" y="194.5" transform="rotate(-90 89.6 194.5)">1825910-6</text>
<text x="104.9" y="194.5" transform="rotate(-90 104.9 194.5)">1825910-6</text>
<text x="278.3" y="196.8">2N2222</text>
<text x="278.3" y="194.3">T8</text>
<text x="239.4" y="198.4">7SEG</text>
<text x="309" y="198.4">4.8kR17</text>
<text x="309" y="203.5">4.8kR18</text>
<text x="32" y="212.8">C3</text>
<text x="44.7" y="212.8">C1</text>
<text x="54.8" y="212.8">C2</text>
<text x="81.1" y="215.1" transform="rotate(-90 81.1 215.1)">R19</text>
<text x="86.2" y="214.8" transform="rotate(-90 86.2 214.8)">10k</text>
<text x="96.4" y="215.1" transform="rotate(-90 96.4 215.1)">R20</text>
<text x="101.4" y="214.8" transform="rotate(-90 101.4 214.8)">10k</text>
<text x="111.6" y="215.1" transform="rotate(-90 111.6 215.1)">R21</text>
<text x="116.7" y="214.8" transform="rotate(-90 116.7 214.8)">10k</text>
<text x="126.8" y="215.1" transform="rotate(-90 126.8 215.1)">R22</text>
<text x="131.9" y="214.8" transform="rotate(-90 131.9 214.8)">10k</text>
<text x="185.3" y="214.1" transform="rotate(-90 185.3 214.1)">1k</text>
<text x="190.3" y="214.4" transform="rotate(-90 190.3 214.4)">R1</text>
<text x="276.7" y="214.9" transform="rotate(-90 276.7 214.9)">480</text>
<text x="281.8" y="215.1" transform="rotate(-90 281.8 215.1)">R10</text>
<text x="284.3" y="214.9" transform="rotate(-90 284.3 214.9)">480</text>
<text x="289.4" y="214.4" transform="rotate(-90 289.4 214.4)">R9</text>
<text x="291.9" y="214.9" transform="rotate(-90 291.9 214.9)">480</text>
<text x="297" y="214.4" transform="rotate(-90 297 214.4)">R8</text>
<text x="299.5" y="214.9" transform="rotate(-90 299.5 214.9)">480</text>
<text x="304.6" y="214.4" transform="rotate(-90 304.6 214.4)">R7</text>
<text x="330" y="214.4" transform="rotate(-90 330 214.4)">R2</text>
<text x="335.1" y="214.1" transform="rotate(-90 335.1 214.1)">1k</text>
<text x="383.4" y="215.1" transform="rotate(-90 383.4 215.1)">R24</text>
<text x="388.4" y="214.8" transform="rotate(-90 388.4 214.8)">10k</text>
<text x="32" y="217.9">10u</text>
<text x="44.7" y="217.9">22p</text>
<text x="54.8" y="217.9">22p</text>
<text x="135.9" y="228.9">GND</text>
</g>
<g font-size="2.1" fill="#757575">
<text x="58.1" y="80.4">S</text>
<text x="65.4" y="82.9">P</text>
<text x="80.9" y="83.9">IN</text>
<text x="86" y="83.9">OUT</text>
<text x="57.9" y="85.5">O</text>
<text x="83.3" y="87.6">GND</text>
<text x="117.8" y="117.1">AVCC</text>
<text x="119.1" y="119.6">VCC</text>
<text x="128.3" y="118.5">7</text>
<text x="128.3" y="115.9">20</text>
<text x="60.3" y="123.6">21</text>
<text x="67.3" y="124.7">AREF</text>
<text x="104.1" y="124.7">PC0(ADC0/PCINT8)</text>
<text x="128.3" y="123.6">23</text>
<text x="210.5" y="123.6">A</text>
<text x="214.6" y="124.7">A</text>
<text x="268.2" y="124.7">D1</text>
<text x="273.6" y="123.6">D1</text>
<text x="61.5" y="128.6">1</text>
<text x="67.3" y="129.8">PC6(PCINT14/RESET)</text>
<text x="103" y="129.8">PC2(ADC2/PCINT10)</text>
<text x="104.1" y="127.2">PC1(ADC1/PCINT9)</text>
<text x="128.3" y="131.2">26</text>
<text x="128.3" y="128.6">25</text>
<text x="128.3" y="126.1">24</text>
<text x="210.4" y="128.6">C</text>
<text x="210.4" y="131.2">D</text>
<text x="210.5" y="126.1">B</text>
<text x="214.6" y="129.8">C</text>
<text x="214.6" y="127.2">B</text>
<text x="268.2" y="129.8">D2</text>
<text x="273.6" y="128.6">D2</text>
<text x="60.3" y="136.3">15</text>
<text x="60.3" y="133.7">14</text>
<text x="67.3" y="137.4">PB1(OC1A/PCINT1)</text>
<text x="67.3" y="134.8">PB0(PCINT0/CLKO/ICP1)</text>
<text x="98" y="134.8">PC4(ADC4/SDA/PCINT12)</text>
<text x="98.2" y="137.4">PC5(ADC5/SCL/PCINT13)</text>
<text x="103.1" y="132.3">PC3(ADC3/PCINT11)</text>
<text x="128.3" y="136.3">28</text>
<text x="128.3" y="133.7">27</text>
<text x="210.5" y="133.7">E</text>
<text x="210.6" y="136.3">F</text>
<text x="214.6" y="132.3">D</text>
<text x="214.6" y="134.8">E</text>
<text x="214.6" y="137.4">F</text>
<text x="268.2" y="137.4">D3</text>
<text x="273.6" y="136.3">D3</text>
<text x="60.3" y="143.9">18</text>
<text x="60.3" y="141.3">17</text>
<text x="60.3" y="138.8">16</text>
<text x="67.3" y="142.5">PB3(MOSI/OC2A/PCINT3)</text>
<text x="67.3" y="139.9">PB2(SS/OC1B/PCINT2)</text>
<text x="104.1" y="142.5">PD0(PCINT16/RXD)</text>
<text x="128.3" y="143.9">3</text>
<text x="128.3" y="141.3">2</text>
<text x="209" y="141.3">DP</text>
<text x="210.3" y="138.8">G</text>
<text x="214.6" y="139.9">G</text>
<text x="214.6" y="142.5">DP</text>
<text x="268.2" y="142.5">D4</text>
<text x="273.6" y="141.3">D4</text>
<text x="60.3" y="146.4">19</text>
<text x="67.3" y="147.5">PB5(SCK/PCINT5)</text>
<text x="67.3" y="145">PB4(MISO/PCINT4)</text>
<text x="104" y="147.5">PD2(PCINT18/INT0)</text>
<text x="104.4" y="145">PD1(PCINT17/TXD)</text>
<text x="128.3" y="149">5</text>
<text x="128.3" y="146.4">4</text>
<text x="184.2" y="149">16</text>
<text x="60.3" y="154">10</text>
<text x="61.5" y="151.5">9</text>
<text x="67.3" y="155.1">PB7(PCINT7/XTAL2/TOSC2)</text>
<text x="67.3" y="152.6">PB6(PCINT6/XTAL1/TOSC1)</text>
<text x="97.6" y="150.1">PD3(PCINT19/OC2B/INT1)</text>
<text x="99.7" y="155.1">PD5(PCINT21/OC0B/T1)</text>
<text x="101.2" y="152.6">PD4(PCINT20/XCK/T0)</text>
<text x="128.3" y="154">11</text>
<text x="128.3" y="151.5">6</text>
<text x="152.9" y="154">4</text>
<text x="158.8" y="155.1">BL</text>
<text x="172.4" y="155.1">A_OUT</text>
<text x="175" y="150.1">VDD</text>
<text x="184.2" y="154">13</text>
<text x="97.5" y="157.7">PD6(PCINT22/OC0A/AIN0)</text>
<text x="103.9" y="160.2">PD7(PCINT23/AIN1)</text>
<text x="128.3" y="159.1">13</text>
<text x="128.3" y="156.6">12</text>
<text x="152.9" y="156.6">3</text>
<text x="152.9" y="159.1">7</text>
<text x="152.9" y="161.6">1</text>
<text x="158.8" y="157.7">LT</text>
<text x="158.8" y="160.2">A_IN</text>
<text x="172.2" y="160.2">C_OUT</text>
<text x="172.4" y="157.7">B_OUT</text>
<text x="184.2" y="156.6">12</text>
<text x="184.2" y="159.1">11</text>
<text x="184.2" y="161.6">10</text>
<text x="334.6" y="159.1">16</text>
<text x="341.6" y="160.2">VDD</text>
<text x="118.9" y="165.3">GND</text>
<text x="128.3" y="164.2">8*2</text>
<text x="152.9" y="164.2">2</text>
<text x="152.9" y="166.7">6</text>
<text x="158.8" y="162.8">B_IN</text>
<text x="158.8" y="165.3">C_IN</text>
<text x="158.8" y="167.8">D_IN</text>
<text x="172.2" y="162.8">D_OUT</text>
<text x="172.4" y="165.3">E_OUT</text>
<text x="172.5" y="167.8">F_OUT</text>
<text x="184.2" y="164.2">9</text>
<text x="184.2" y="166.7">15</text>
<text x="335.8" y="164.2">2</text>
<text x="335.8" y="166.7">4</text>
<text x="341.6" y="165.3">1</text>
<text x="341.6" y="167.8">2</text>
<text x="356.4" y="167.8">CLOCK_INHIBIT</text>
<text x="365.1" y="165.3">CLOCK</text>
<text x="377.2" y="164.2">14</text>
<text x="377.2" y="166.7">13</text>
<text x="152.9" y="169.3">5</text>
<text x="158.8" y="170.4">LE/STROBE G_OUT</text>
<text x="184.2" y="169.3">14</text>
<text x="334.6" y="171.8">10</text>
<text x="335.8" y="169.3">7</text>
<text x="341.6" y="170.4">3</text>
<text x="341.6" y="172.9">4</text>
<text x="365.4" y="170.4">RESET</text>
<text x="377.2" y="169.3">15</text>
<text x="92.6" y="180" transform="rotate(-90 92.6 180)">2</text>
<text x="97.7" y="180" transform="rotate(-90 97.7 180)">1</text>
<text x="107.8" y="180" transform="rotate(-90 107.8 180)">2</text>
<text x="112.9" y="180" transform="rotate(-90 112.9 180)">1</text>
<text x="175.2" y="175.5">VSS</text>
<text x="184.2" y="174.3">8</text>
<text x="210.4" y="179.4">C</text>
<text x="210.5" y="176.9">B</text>
<text x="210.5" y="174.3">A</text>
<text x="214.6" y="178">B</text>
<text x="214.6" y="175.5">A</text>
<text x="268.2" y="175.5">D1</text>
<text x="273.6" y="174.3">D1</text>
<text x="273.6" y="179.4">D2</text>
<text x="335.8" y="174.3">1</text>
<text x="335.8" y="176.9">5</text>
<text x="335.8" y="179.4">6</text>
<text x="341.6" y="175.5">5</text>
<text x="341.6" y="178">6</text>
<text x="210.4" y="182">D</text>
<text x="210.5" y="184.5">E</text>
<text x="214.6" y="180.5">C</text>
<text x="214.6" y="183.1">D</text>
<text x="214.6" y="185.6">E</text>
<text x="268.2" y="180.5">D2</text>
<text x="334.7" y="184.5">11</text>
<text x="335.8" y="182">9</text>
<text x="341.6" y="180.5">7</text>
<text x="341.6" y="183.1">8</text>
<text x="341.6" y="185.6">9</text>
<text x="210.3" y="189.6">G</text>
<text x="210.6" y="187">F</text>
<text x="214.6" y="190.7">G</text>
<text x="214.6" y="188.2">F</text>
<text x="268.2" y="188.2">D3</text>
<text x="273.6" y="187">D3</text>
<text x="334.6" y="187">12</text>
<text x="335.8" y="189.6">3</text>
<text x="341.6" y="188.2">CARRY_OUT</text>
<text x="341.6" y="190.7">O</text>
<text x="92.6" y="196" transform="rotate(-90 92.6 196)">4</text>
<text x="97.7" y="196" transform="rotate(-90 97.7 196)">3</text>
<text x="107.8" y="196" transform="rotate(-90 107.8 196)">4</text>
<text x="112.9" y="196" transform="rotate(-90 112.9 196)">3</text>
<text x="209" y="192.1">DP</text>
<text x="214.6" y="193.2">DP</text>
<text x="268.2" y="193.2">D4</text>
<text x="273.6" y="192.1">D4</text>
<text x="335.8" y="197.2">8</text>
<text x="341.6" y="198.3">VSS</text>
</g>
<g font-size="1.8" fill="#f57c10">
<text x="223.7" y="125.2">a</text>
<text x="236.4" y="125.2">a</text>
<text x="249.1" y="125.2">a</text>
<text x="261.8" y="125.2">a</text>
<text x="218.7" y="129">f</text>
<text x="225" y="129">b</text>
<text x="231.4" y="129">f</text>
<text x="241" y="129">b</text>
<text x="244.1" y="129">f</text>
<text x="250.4" y="129">b</text>
<text x="256.8" y="129">f</text>
<text x="266.4" y="129">b</text>
<text x="217.7" y="134.1">e</text>
<text x="223" y="133.1">g</text>
<text x="225" y="134.1">c</text>
<text x="231.4" y="134.1">e</text>
<text x="235.7" y="133.1">g</text>
<text x="241" y="134.1">c e</text>
<text x="248.4" y="133.1">g</text>
<text x="250.4" y="134.1">c</text>
<text x="256.8" y="134.1">e</text>
<text x="261.1" y="133.1">g</text>
<text x="266.4" y="134.1">c</text>
<text x="222.7" y="139.2">d</text>
<text x="235.4" y="139.2">d</text>
<text x="248.1" y="139.2">d</text>
<text x="260.8" y="139.2">d</text>
<text x="218.7" y="179.8">f</text>
<text x="223.7" y="176">a</text>
<text x="225" y="179.8">b</text>
<text x="231.4" y="179.8">f</text>
<text x="236.4" y="176">a</text>
<text x="241" y="179.8">b</text>
<text x="244.1" y="179.8">f</text>
<text x="249.1" y="176">a</text>
<text x="250.4" y="179.8">b</text>
<text x="256.8" y="179.8">f</text>
<text x="261.8" y="176">a</text>
<text x="266.4" y="179.8">b</text>
<text x="217.7" y="184.9">e</text>
<text x="223" y="183.8">g</text>
<text x="225" y="184.9">c</text>
<text x="231.4" y="184.9">e</text>
<text x="235.7" y="183.8">g</text>
<text x="241" y="184.9">c e</text>
<text x="248.4" y="183.8">g</text>
<text x="250.4" y="184.9">c</text>
<text x="256.8" y="184.9">e</text>
<text x="261.1" y="183.8">g</text>
<text x="266.4" y="184.9">c</text>
<text x="222.7" y="189.9">d</text>
<text x="235.4" y="189.9">d</text>
<text x="248.1" y="189.9">d</text>
<text x="260.8" y="189.9">d</text>
</g>
<g font-size="1.4" fill="#f57c10">
<text x="221.2" y="141.7">D1</text>
<text x="226.3" y="139.2">DP</text>
<text x="233.9" y="141.7">D2</text>
<text x="240.2" y="139.2">DP</text>
<text x="246.6" y="141.7">D3</text>
<text x="251.7" y="139.2">DP</text>
<text x="259.3" y="141.7">D4</text>
<text x="265.6" y="139.2">DP</text>
<text x="226.3" y="189.9">DP</text>
<text x="240.2" y="189.9">DP</text>
<text x="251.7" y="189.9">DP</text>
<text x="265.6" y="189.9">DP</text>
<text x="221.2" y="192.5">D1</text>
<text x="233.9" y="192.5">D2</text>
<text x="246.6" y="192.5">D3</text>
<text x="259.3" y="192.5">D4</text>
</g>
</svg>
